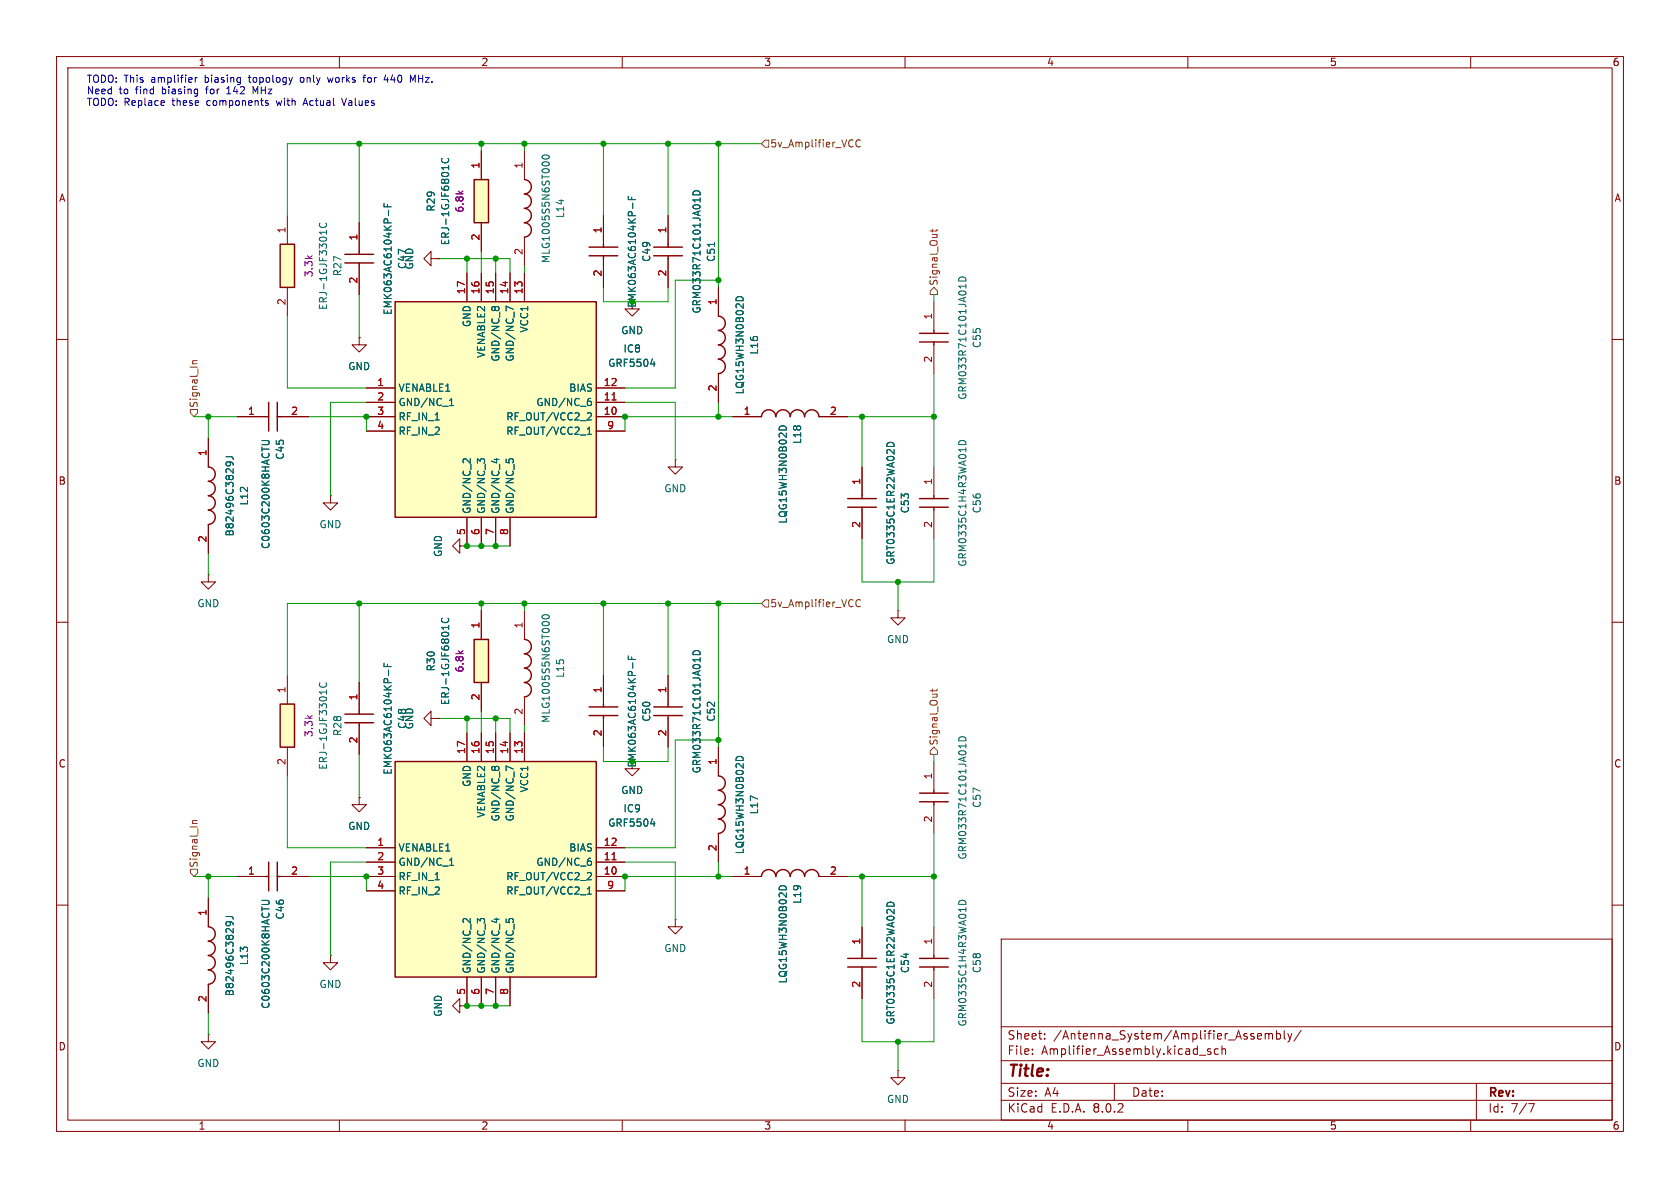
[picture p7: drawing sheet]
<svg xmlns="http://www.w3.org/2000/svg" width="297mm" height="210mm" viewBox="0 0 297 210" stroke-linecap="round" stroke-linejoin="round" font-family="sans-serif">
<g fill="none" stroke="#840000" stroke-width=".18">
<path d="M10 10h277v190h-277zM12 12h273v186h-273zM60 10v2M110 10v2M160 10v2M210 10v2M260 10v2M10 60h2M285 60h2M41.9 73.7h5.1M49.5 73.7h5.1M58.4 87.6v1.3h1.3l-1.3 1.3-1.3-1.3h1.3"/>
<path d="M58.4 87.6h.1M10 110h2M36.8 101.6v1.3h1.3l-1.3 1.2-1.2-1.2h1.2M36.8 101.6h.1M285 110h2M63.5 120.7v5M63.5 128.3v5.1M127 132.1v5.1M165.1 134.6v5.1M10 160h2M36.8 158.8v5M63.5 141v1.2h1.3l-1.3 1.3-1.3-1.3h1.3"/>
<path d="M63.5 141h.1M127 147.3v5.1M165.1 142.2v5.1M285 160h2M36.8 174v5.1M177 166h108v32h-108zM60 198v2M110 198v2M160 198v2M177 194.5h108M177 191.5h108M177 187.5h108"/>
<path d="M177 181.5h108M182.5 186.3v.1M182.5 185.5v.1M184.7 183.6v.1M184.7 182.8v.1M197 191.5v3M210 198v2M212 186.5h1.2M214 185.5l-.3-.1-.2 .2v.2l.5 .2v.3h-.5M215.4 185.5l-.4-.1-.3 .3v.4l.1 .2h.6M216 185.5l.2-.1 .4 .1 .1 .9M216 184.9v1.5"/>
<path d="M223 182.8v.3l-.7 .1M223.7 182.7v1M223.7 182.8l.4-.1 .2 .2M224.3 182.9l.2-.2 .4 .1 .1 .9M224.3 182.9v.8M225.7 182.8l.4-.1 .3 .3v.4l-.2 .2h-.5M225.7 182.2v1.5M227 182.2v1.3l.2 .2M227.7 182.7l.3 1M228 183.7l-.1 .4-.2 .1M228.4 182.7l-.4 1M230 182.1l-1.3 2"/>
<path d="M260 198v2M261 191.5v6.5M270.2 195.1h1l-.6 1.5"/>
</g>
<g fill="none" stroke="#840000" stroke-width=".25">
<path d="M47 73.7h.5M47.5 71.1v5.1M49 73.7h.5M49 71.1v5.1M61 126.2h5M61 127.8h5M63.5 125.7v.5M63.5 127.8v.5M127 137.2a1.27 1.27 0 0 1 1.2 1.2 1.27 1.27 0 0 1-1.2 1.3 1.27 1.27 0 0 1 1.2 1.3 1.27 1.27 0 0 1-1.2 1.2 1.27 1.27 0 0 1 1.2 1.3 1.27 1.27 0 0 1-1.2 1.3 1.27 1.27 0 0 1 1.2 1.3 1.27 1.27 0 0 1-1.2 1.2M165.1 139.7v.5M162.6 140.2h5M162.6 141.7h5"/>
<path d="M165.1 141.7v.5M36.8 163.8a1.27 1.27 0 0 1 1.3 1.3 1.27 1.27 0 0 1-1.3 1.3 1.27 1.27 0 0 1 1.3 1.2 1.27 1.27 0 0 1-1.3 1.3 1.27 1.27 0 0 1 1.3 1.3 1.27 1.27 0 0 1-1.3 1.3 1.27 1.27 0 0 1 1.3 1.2 1.27 1.27 0 0 1-1.3 1.3"/>
</g>
<path d="M46.3 77.9h1l.3 .2-.1 .4-.2 .1h-1M67.9 117.2v.6h1.3M68.5 117.4v.4M68.7 118.4v1M130.1 134.4a.64 .64 0 0 1 .7-.7 .64 .64 0 0 1 .6 .7M169.5 130.5a.68 .68 0 0 1 .8-.2 .68 .68 0 0 1 .5 .7h-1.3zM170.8 131.5v.7M39.9 162h1a.41 .41 0 0 1 .3 .5M40 163.5l-.1-.3 .2-.2a.84 .84 0 0 1 1.1 .3v.2M40.5 162.9l.2 .3v.3" fill="none" stroke="#006464" stroke-width=".18"/>
<path d="M49.5 124.5h2.6v7.6h-2.6z" fill="#ffffc2"/>
<g fill="none" stroke="#840000" stroke-width=".25">
<path d="M92.7 31.8a1.27 1.27 0 0 1 1.2 1.2 1.27 1.27 0 0 1-1.2 1.3 1.27 1.27 0 0 1 1.2 1.3 1.27 1.27 0 0 1-1.2 1.2 1.27 1.27 0 0 1 1.2 1.3 1.27 1.27 0 0 1-1.2 1.3 1.27 1.27 0 0 1 1.2 1.2 1.27 1.27 0 0 1-1.2 1.3M61 45h5M61 46.5h5M63.5 44.5v.5M63.5 46.5v.5M104.1 43.7h5.1M104.1 45.2h5.1M106.7 43.2v.5M106.7 45.2v.5M115.6 43.7h5M115.6 45.2h5M118.1 43.2v.5"/>
<path d="M118.1 45.2v.5M127 55.9a1.27 1.27 0 0 1 1.2 1.3 1.27 1.27 0 0 1-1.2 1.2 1.27 1.27 0 0 1 1.2 1.3 1.27 1.27 0 0 1-1.2 1.3 1.27 1.27 0 0 1 1.2 1.2 1.27 1.27 0 0 1-1.2 1.3 1.27 1.27 0 0 1 1.2 1.3 1.27 1.27 0 0 1-1.2 1.2M162.6 58.9h5M165.1 58.4v.5M134.6 73.7a1.27 1.27 0 0 1 1.3-1.3 1.27 1.27 0 0 1 1.3 1.3 1.27 1.27 0 0 1 1.2-1.3 1.27 1.27 0 0 1 1.3 1.3 1.27 1.27 0 0 1 1.3-1.3 1.27 1.27 0 0 1 1.2 1.3 1.27 1.27 0 0 1 1.3-1.3 1.27 1.27 0 0 1 1.3 1.3M162.6 60.5h5M165.1 60.5v.5M36.8 82.6a1.27 1.27 0 0 1 1.3 1.2 1.27 1.27 0 0 1-1.3 1.3 1.27 1.27 0 0 1 1.3 1.3 1.27 1.27 0 0 1-1.3 1.2 1.27 1.27 0 0 1 1.3 1.3 1.27 1.27 0 0 1-1.3 1.3 1.27 1.27 0 0 1 1.3 1.2 1.27 1.27 0 0 1-1.3 1.3M149.9 88.1h5M149.9 89.7h5M152.4 87.6v.5M152.4 89.7v.5"/>
<path d="M162.6 88.1h5M162.6 89.7h5M165.1 87.6v.5M165.1 89.7v.5M92.7 113a1.27 1.27 0 0 1 1.2 1.3 1.27 1.27 0 0 1-1.2 1.3 1.27 1.27 0 0 1 1.2 1.2 1.27 1.27 0 0 1-1.2 1.3 1.27 1.27 0 0 1 1.2 1.3 1.27 1.27 0 0 1-1.2 1.3 1.27 1.27 0 0 1 1.2 1.2 1.27 1.27 0 0 1-1.2 1.3M49.5 124.5h2.6v7.6h-2.6zM47 154.9h.5M47.5 152.4v5.1M49 154.9h.5M49 152.4v5.1"/>
</g>
<g fill="none" stroke="#840000" stroke-width=".18">
<path d="M63.5 39.4v5.1M92.7 26.7v5.1M106.7 38.1v5.1M118.1 38.1v5.1M63.5 47v5.1M92.7 41.9v5.1M106.7 45.7v5.1M111.8 53.3v1.3h1.2l-1.2 1.3-1.3-1.3h1.3M118.1 45.7v5.1M127 50.8v5.1M165.1 53.3v5.1M36.8 77.5v5.1"/>
<path d="M127 66v5.1M129.5 73.7h5.1M144.8 73.7h5.1M165.1 61v5M36.8 92.7v5.1M81.3 96.5v-1.2l-1.3 1.2 1.3 1.3v-1.3h1.2M82.5 96.5h.1M152.4 82.6v5M152.4 90.2v5.1M165.1 82.6v5M165.1 90.2v5.1M50.8 119.4v5.1"/>
<path d="M92.7 108v5M158.7 108v1.2h1.3l-1.3 1.3-1.2-1.3h1.2M158.7 108h.1M50.8 132.1v5.1M92.7 123.2v5.1M41.9 154.9h5.1M49.5 154.9h5.1M58.4 168.9v1.3h1.3l-1.3 1.3-1.3-1.3h1.3M58.4 168.9h.1M36.8 182.9v1.3h1.3l-1.3 1.2-1.2-1.2h1.2M36.8 182.9h.1M158.7 189.2v1.3h1.3l-1.3 1.3-1.2-1.3h1.2"/>
<path d="M158.7 189.2h.1"/>
</g>
<g fill="none" stroke="#006464" stroke-width=".18">
<path d="M67.9 36v.6h1.3M68.5 36.1v.5M68.7 37.2v.9M96 27.5a.69 .69 0 0 1 1.1 .3 .72 .72 0 0 1-1.3-.1zM96.1 28.7h.8M111.1 34.7v.6h1.2M111.7 34.9v.4M111.9 35.9v1M122.6 34a.68 .68 0 0 1 .7-.2 .68 .68 0 0 1 .5 .6h-1.3zM123.8 35v.7M126.3 42.8v.8M130.1 53.2a.64 .64 0 0 1 .7-.8 .64 .64 0 0 1 .6 .8"/>
<path d="M169.5 49.2a.68 .68 0 0 1 .8-.2 .68 .68 0 0 1 .5 .7h-1.3zM170.8 50.2v.8M137.7 76a.64 .64 0 0 1 .7-.7 .64 .64 0 0 1 .6 .7M156.8 78.4a.68 .68 0 0 1 .8-.2 .68 .68 0 0 1 .5 .7h-1.3zM169.5 78.1a.68 .68 0 0 1 .8-.2 .68 .68 0 0 1 .5 .7h-1.3zM39.9 80.7h1a.41 .41 0 0 1 .3 .5M40 82.2l-.1-.3 .2-.2a.84 .84 0 0 1 1.1 .3v.2M40.5 81.6l.2 .3v.3M96 108.8a.69 .69 0 0 1 1.1 .3 .72 .72 0 0 1-1.3-.1zM96.1 109.9h.8M56.6 120.7a.6 .6 0 0 0 .4 .8 .6 .6 0 0 0 .7-.5l-.1-.3M57.7 122v.7"/>
<path d="M46.3 159.2h1l.3 .2-.1 .4-.2 .1h-1"/>
</g>
<path d="M69.8 53.3h35.6v38.1h-35.6z" fill="#ffffc2"/>
<path d="M69.8 53.3h35.6v38.1h-35.6z" fill="none" stroke="#840000" stroke-width=".25"/>
<g fill="none" stroke="#840000" stroke-width=".18">
<path d="M63.5 59.7v1.3h1.3l-1.3 1.2-1.3-1.2h1.3M63.5 59.7h.1M82.5 48.3v5M85.1 48.3v5M87.6 48.3v5M90.2 48.3v5M92.7 48.3v5M64.8 68.6h5M64.8 73.7h5M64.8 71.1h5M64.8 76.2h5M105.4 68.6h5.1"/>
<path d="M105.4 73.7h5.1M105.4 71.1h5.1M105.4 76.2h5.1M82.5 91.4v5.1M85.1 91.4v5.1M87.6 91.4v5.1M90.2 91.4v5.1M119.4 81.3v1.3h1.2l-1.2 1.2-1.3-1.2h1.3M119.4 81.3h.1M111.8 134.6v1.3h1.2l-1.2 1.3-1.3-1.3h1.3"/>
</g>
<g fill="none" stroke="#006464" stroke-width=".18">
<path d="M87.5 54.4l-.3-.2-.3 .2v.3M87.5 54.4l.2-.2h.3l.1 .1 .1 .4M87.5 54.4v.3M90.7 54.7l-1.2-.6v.9M79.5 71.7h.7M79.5 70.8l.3-.4v1.3M103.8 76.8h.8M103.8 75.9l.4-.4v1.3M104 73h.4l.2 .3-.8 .9h.8M104.1 70.9l.3 .1 .2 .2-.1 .4-.4 .1M104.2 70.4h.2M115 64.3h.8"/>
<path d="M83.1 81.1v.8l-.9-.8-.3 .1v.4M85.7 81.7v-.4l-.3-.2-.4 .1-.1 .3-.5-.4v.8M87.4 81.2h.8M87.8 81v.8M89.5 81.2v.6M90 81.6v-.3l.2-.2 .5 .1v.4"/>
</g>
<path d="M108.2 70.7h.7" fill="none" stroke="#a90000" stroke-width=".18"/>
<path d="M69.8 134.6h35.6v38.1h-35.6z" fill="#ffffc2"/>
<path d="M69.8 134.6h35.6v38.1h-35.6zM149.9 169.4h5M149.9 170.9h5M152.4 168.9v.5M152.4 170.9v.6M162.6 169.4h5M162.6 170.9h5M165.1 168.9v.5M165.1 170.9v.6" fill="none" stroke="#840000" stroke-width=".25"/>
<g fill="none" stroke="#840000" stroke-width=".18">
<path d="M76.2 127v-1.3l-1.3 1.3 1.3 1.3v-1.3h1.3M77.5 127h.1M82.5 129.5v5.1M85.1 129.5v5.1M87.6 129.5v5.1M90.2 129.5v5.1M92.7 129.5v5.1M64.8 149.9h5M64.8 154.9h5M64.8 152.4h5M64.8 157.5h5M105.4 149.9h5.1"/>
<path d="M105.4 154.9h5.1M105.4 152.4h5.1M105.4 157.5h5.1M82.5 172.7v5.1M85.1 172.7v5.1M87.6 172.7v5.1M90.2 172.7v5.1M152.4 163.8v5.1M152.4 171.5v5M165.1 163.8v5.1M165.1 171.5v5"/>
</g>
<g fill="none" stroke="#006464" stroke-width=".18">
<path d="M87.5 135.7l-.3-.2-.3 .2v.3M87.5 135.7l.2-.2h.3l.1 .1 .1 .4M87.5 135.7v.3M90.7 136l-1.2-.6v.9M79.5 153h.7M79.5 152.1l.3-.4v1.3M103.8 158.1h.8M103.8 157.2l.4-.4v1.3M104 154.2l.4 .1 .2 .3-.8 .9h.8M104.1 152.2l.3 .1 .2 .1-.1 .5-.4 .1M104.2 151.7h.2M115 145.6h.8"/>
<path d="M156.8 159.7a.68 .68 0 0 1 .8-.2 .68 .68 0 0 1 .5 .7h-1.3zM169.5 159.4a.68 .68 0 0 1 .8-.2 .68 .68 0 0 1 .5 .7h-1.3zM83.1 162.4v.8l-.9-.8-.3 .1v.4M85.7 163v-.4l-.3-.2h-.4l-.1 .4-.5-.4v.8M87.4 162.5h.8M87.8 162.3v.8M89.5 162.4v.6M90 162.9v-.3l.2-.2 .5 .1v.4"/>
</g>
<path d="M108.2 152h.7" fill="none" stroke="#a90000" stroke-width=".18"/>
<path d="M83.8 113h2.6v7.7h-2.6z" fill="#ffffc2"/>
<path d="M83.8 113h2.6v7.7h-2.6zM104.1 125h5.1M104.1 126.5h5.1M106.7 124.5v.5M106.7 126.5v.5M115.6 125h5M115.6 126.5h5M118.1 124.5v.5M118.1 126.5v.5M134.6 154.9a1.27 1.27 0 0 1 1.3-1.2 1.27 1.27 0 0 1 1.3 1.2 1.27 1.27 0 0 1 1.2-1.2 1.27 1.27 0 0 1 1.3 1.2 1.27 1.27 0 0 1 1.3-1.2 1.27 1.27 0 0 1 1.2 1.2 1.27 1.27 0 0 1 1.3-1.2 1.27 1.27 0 0 1 1.3 1.2" fill="none" stroke="#840000" stroke-width=".25"/>
<path d="M76.2 45.7v-1.2l-1.3 1.2 1.3 1.3v-1.3h1.3M77.5 45.7h.1M85.1 108v5M106.7 119.4v5.1M118.1 119.4v5.1M85.1 120.7v5M106.7 127v5.1M118.1 127v5.1M129.5 154.9h5.1M144.8 154.9h5.1M81.3 177.8v-1.3l-1.3 1.3 1.3 1.3v-1.3h1.2M82.5 177.8h.1" fill="none" stroke="#840000" stroke-width=".18"/>
<path d="M78.2 109.3a.6 .6 0 0 0 .4 .8 .6 .6 0 0 0 .7-.6l-.1-.2M79.3 110.6v.7M111.1 116v.6h1.2M111.7 116.1v.5M111.9 117.2v.9M122.6 115.2a.68 .68 0 0 1 .7-.2 .68 .68 0 0 1 .5 .7h-1.3zM123.8 116.3v.7M137.7 157.3a.64 .64 0 0 1 .7-.7 .64 .64 0 0 1 .6 .7" fill="none" stroke="#006464" stroke-width=".18"/>
<path d="M49.5 43.2h2.6v7.6h-2.6z" fill="#ffffc2"/>
<path d="M49.5 43.2h2.6v7.6h-2.6z" fill="none" stroke="#840000" stroke-width=".25"/>
<path d="M50.8 38.1v5.1M50.8 50.8v5.1" fill="none" stroke="#840000" stroke-width=".18"/>
<path d="M56.6 39.4a.6 .6 0 0 0 .4 .9 .6 .6 0 0 0 .7-.6l-.1-.3M57.7 40.7v.7" fill="none" stroke="#006464" stroke-width=".18"/>
<path d="M83.8 31.8h2.6v7.6h-2.6z" fill="#ffffc2"/>
<path d="M83.8 31.8h2.6v7.6h-2.6z" fill="none" stroke="#840000" stroke-width=".25"/>
<g fill="none" stroke="#840000" stroke-width=".18">
<path d="M63.5 39.4v5.1M85.1 26.7v5.1M85.1 39.4v5.1M106.7 38.1v5.1M118.1 38.1v5.1M63.5 59.7h.1M63.5 47v5.1M77.5 45.7h.1M82.5 48.3v5M85.1 48.3v5M87.6 48.3v5M90.2 48.3v5"/>
<path d="M92.7 48.3v5M106.7 45.7v5.1M118.1 45.7v5.1M127 50.8v5.1M36.8 77.5v5.1M41.9 73.7h5.1M49.5 73.7h5.1M64.8 73.7h5M64.8 68.6h5M64.8 71.1h5M64.8 76.2h5M105.4 73.7h5.1"/>
<path d="M105.4 68.6h5.1M105.4 71.1h5.1M105.4 76.2h5.1M127 66v5.1M129.5 73.7h5.1M144.8 73.7h5.1M36.8 92.7v5.1M82.5 96.5h.1M82.5 91.4v5.1M85.1 91.4v5.1M87.6 91.4v5.1M90.2 91.4v5.1"/>
<path d="M152.4 82.6v5M152.4 90.2v5.1M85.1 108v5M106.7 119.4v5.1M118.1 119.4v5.1M63.5 120.7v5M63.5 128.3v5.1M77.5 127h.1M82.5 129.5v5.1M85.1 120.7v5M85.1 129.5v5.1M87.6 129.5v5.1"/>
<path d="M90.2 129.5v5.1M92.7 129.5v5.1M106.7 127v5.1M118.1 127v5.1M127 132.1v5.1M36.8 158.8v5M41.9 154.9h5.1M49.5 154.9h5.1M63.5 141h.1M64.8 149.9h5M64.8 154.9h5M64.8 152.4h5"/>
<path d="M64.8 157.5h5M105.4 149.9h5.1M105.4 154.9h5.1M105.4 152.4h5.1M105.4 157.5h5.1M127 147.3v5.1M129.5 154.9h5.1M144.8 154.9h5.1M36.8 174v5.1M82.5 177.8h.1M82.5 172.7v5.1M85.1 172.7v5.1"/>
<path d="M87.6 172.7v5.1M90.2 172.7v5.1M119.4 162.6v1.2h1.2l-1.2 1.3-1.3-1.3h1.3M119.4 162.6h.1M152.4 163.8v5.1M152.4 171.5v5"/>
</g>
<g fill="none" stroke="#006464" stroke-width=".18">
<path d="M67.9 36v.6h1.3M68.5 36.1v.5M68.7 37.2v.9M78.2 28a.6 .6 0 0 0 .4 .8 .6 .6 0 0 0 .7-.6l-.1-.2M79.3 29.3v.7M111.1 34.7v.6h1.2M111.7 34.9v.4M111.9 35.9v1M122.6 34a.68 .68 0 0 1 .7-.2 .68 .68 0 0 1 .5 .6h-1.3zM123.8 35v.7M87.5 54.4l-.3-.2-.3 .2v.3M87.5 54.4v.3"/>
<path d="M87.5 54.4l.2-.2h.3l.1 .1 .1 .4M90.7 54.7l-1.2-.6v.9M126.3 42.8v.8M130.1 53.2a.64 .64 0 0 1 .7-.8 .64 .64 0 0 1 .6 .8M46.3 77.9h1l.3 .2-.1 .4-.2 .1h-1M79.5 70.8l.3-.4v1.3M79.5 71.7h.7M103.8 75.9l.4-.4v1.3M103.8 76.8h.8M104 73h.4l.2 .3-.8 .9h.8M104.1 70.9l.3 .1 .2 .2-.1 .4-.4 .1M104.2 70.4h.2"/>
<path d="M115 64.3h.8M137.7 76a.64 .64 0 0 1 .7-.7 .64 .64 0 0 1 .6 .7M156.8 78.4a.68 .68 0 0 1 .8-.2 .68 .68 0 0 1 .5 .7h-1.3zM39.9 80.7h1a.41 .41 0 0 1 .3 .5M40 82.2l-.1-.3 .2-.2a.84 .84 0 0 1 1.1 .3v.2M40.5 81.6l.2 .3v.3M83.1 81.1v.8l-.9-.8-.3 .1v.4M85.7 81.7v-.4l-.3-.2-.4 .1-.1 .3-.5-.4v.8M87.4 81.2h.8M87.8 81v.8M89.5 81.2v.6M90 81.6v-.3l.2-.2 .5 .1v.4"/>
<path d="M67.9 117.2v.6h1.3M68.5 117.4v.4M68.7 118.4v1M78.2 109.3a.6 .6 0 0 0 .4 .8 .6 .6 0 0 0 .7-.6l-.1-.2M79.3 110.6v.7M111.1 116v.6h1.2M111.7 116.1v.5M111.9 117.2v.9M122.6 115.2a.68 .68 0 0 1 .7-.2 .68 .68 0 0 1 .5 .7h-1.3zM123.8 116.3v.7M87.5 135.7l-.3-.2-.3 .2v.3M87.5 135.7l.2-.2h.3l.1 .1 .1 .4"/>
<path d="M87.5 135.7v.3M90.7 136l-1.2-.6v.9M130.1 134.4a.64 .64 0 0 1 .7-.7 .64 .64 0 0 1 .6 .7M46.3 159.2h1l.3 .2-.1 .4-.2 .1h-1M79.5 153h.7M79.5 152.1l.3-.4v1.3M103.8 158.1h.8M103.8 157.2l.4-.4v1.3M104 154.2l.4 .1 .2 .3-.8 .9h.8M104.1 152.2l.3 .1 .2 .1-.1 .5-.4 .1M104.2 151.7h.2M115 145.6h.8"/>
<path d="M137.7 157.3a.64 .64 0 0 1 .7-.7 .64 .64 0 0 1 .6 .7M156.8 159.7a.68 .68 0 0 1 .8-.2 .68 .68 0 0 1 .5 .7h-1.3zM39.9 162h1a.41 .41 0 0 1 .3 .5M40 163.5l-.1-.3 .2-.2a.84 .84 0 0 1 1.1 .3v.2M40.5 162.9l.2 .3v.3M83.1 162.4v.8l-.9-.8-.3 .1v.4M85.7 163v-.4l-.3-.2h-.4l-.1 .4-.5-.4v.8M87.4 162.5h.8M87.8 162.3v.8M89.5 162.4v.6M90 162.9v-.3l.2-.2 .5 .1v.4"/>
</g>
<g fill="none" stroke="#725600" stroke-width=".18">
<path d="M134.6 25.4l.7-.6h.6v1.2h-.6zM152.1 24.8a.6 .6 0 0 0-.9 .5 .6 .6 0 0 0 .6 .7l.3-.1M164.8 40.5v.5M165.1 50.8l.6 .6v.7h-1.2v-.7zM165.7 40.5l-.2 .3h-1.1M33.7 72.4h1.2v.6l-.6 .7-.6-.7zM34 64.3h.9M34.9 63.8h-.8l-.1 .3 .1 .2M134.6 106.7l.7-.7h.6v1.3h-.6zM152.1 106.1a.6 .6 0 0 0-.9 .4 .6 .6 0 0 0 .6 .8l.3-.2M164.8 121.8v.5M165.1 132.1l.6 .6v.7h-1.2v-.7z"/>
<path d="M165.7 121.8l-.2 .3h-1.1M33.7 153.7h1.2v.6l-.6 .6-.6-.6zM34 145.6h.9M34.9 145l-.8 .1-.1 .3 .1 .2"/>
</g>
<g fill="none" stroke="#0000c2" stroke-width=".18">
<path d="M28.9 17.8l.2 .3-.6 .1M29 18.6h-.1M34.5 13.7v.8M34.9 13.7l-.4 .2M40.1 16.6h.7M45.2 16.2l-.5-.9v1.3M47 18.2l.4 .1 .1 .2-.2 .1h-.4M47 17.9h.4M53.2 13.8l-.1 .1 .1 .6M53.7 18.3h.6M54 17.4l-.4 1.2M57.9 13.7l.3 .8 .2-.6"/>
<path d="M60.4 17.4l.4 1.2M64.1 13.7h.5M64.6 13.3l-.3 .2v1M68.2 13.2l-.3 .9h.8M68.5 13.7v.8M72.5 13.3l.5 .9 .4-.9v1.2"/>
</g>
<g fill="none" stroke="#009600" stroke-width=".18">
<path d="M63.5 25.4v14M85.1 25.4v1.3M92.7 25.4v1.3M106.7 25.4v12.7M118.1 25.4v12.7M127 25.4v25.4M134.6 25.4h-83.8v12.7M50.8 55.9v12.7h14M63.5 52.1v7.6M77.5 45.7h12.7v2.6M82.5 45.7v2.6M85.1 44.5v3.8"/>
<path d="M87.6 45.7v2.6M92.7 47v1.3M106.7 50.8v2.5h11.4v-2.5M127 49.5h-7.6v19.1h-8.9M165.1 52.1v1.2M34.3 73.7h7.6M36.8 73.7v3.8M54.6 73.7h10.2v2.5M64.8 71.1h-6.4v16.5M110.5 71.1h8.9v10.2M127 71.1v2.6M129.5 73.7h-19v2.5"/>
<path d="M149.9 73.7h15.2M152.4 73.7v8.9M165.1 66v16.6M36.8 97.8v3.8M82.5 96.5h7.7M152.4 95.3v7.6h12.7v-7.6M63.5 106.7v14M85.1 106.7v1.3M92.7 106.7v1.3M106.7 106.7v12.7M118.1 106.7v12.7M127 106.7v25.4"/>
<path d="M134.6 106.7h-83.8v12.7M158.7 102.9v5.1M50.8 137.2v12.7h14M63.5 133.4v7.6M77.5 127h12.7v2.5M82.5 127v2.5M85.1 125.7v3.8M87.6 127v2.5M92.7 128.3v1.2M106.7 132.1v2.5h11.4v-2.5M127 130.8h-7.6v19.1h-8.9M165.1 133.4v1.2"/>
<path d="M34.3 154.9h7.6M36.8 154.9v3.9M54.6 154.9h10.2v2.6M64.8 152.4h-6.4v16.5M110.5 152.4h8.9v10.2M127 152.4v2.5M129.5 154.9h-19v2.6M149.9 154.9h15.2M152.4 154.9v8.9M165.1 147.3v16.5M36.8 179.1v3.8M82.5 177.8h7.7"/>
<path d="M152.4 176.5v7.7h12.7v-7.7M158.7 184.2v5"/>
</g>
<path d="M108.2 70.7h.7M108.2 152h.7" fill="none" stroke="#a90000" stroke-width=".18"/>
<g fill="#009600" stroke="#009600" stroke-width=".18">
<circle cx="110.5" cy="154.9" r=".46"/>
<circle cx="82.5" cy="127" r=".46"/>
<circle cx="87.6" cy="127" r=".46"/>
<circle cx="127" cy="154.9" r=".46"/>
<circle cx="85.1" cy="177.8" r=".46"/>
<circle cx="87.6" cy="177.8" r=".46"/>
<circle cx="36.8" cy="154.9" r=".46"/>
<circle cx="64.8" cy="154.9" r=".46"/>
<circle cx="82.5" cy="177.8" r=".46"/>
<circle cx="127" cy="130.8" r=".46"/>
<circle cx="118.1" cy="106.7" r=".46"/>
<circle cx="152.4" cy="73.7" r=".46"/>
<circle cx="127" cy="73.7" r=".46"/>
<circle cx="106.7" cy="106.7" r=".46"/>
<circle cx="92.7" cy="106.7" r=".46"/>
<circle cx="127" cy="106.7" r=".46"/>
<circle cx="165.1" cy="73.7" r=".46"/>
<circle cx="85.1" cy="96.5" r=".46"/>
<circle cx="82.5" cy="96.5" r=".46"/>
<circle cx="85.1" cy="106.7" r=".46"/>
<circle cx="63.5" cy="106.7" r=".46"/>
<circle cx="87.6" cy="96.5" r=".46"/>
<circle cx="110.5" cy="73.7" r=".46"/>
<circle cx="64.8" cy="73.7" r=".46"/>
<circle cx="152.4" cy="154.9" r=".46"/>
<circle cx="165.1" cy="154.9" r=".46"/>
<circle cx="158.7" cy="102.9" r=".46"/>
<circle cx="158.7" cy="184.2" r=".46"/>
<circle cx="92.7" cy="25.4" r=".46"/>
<circle cx="118.1" cy="25.4" r=".46"/>
<circle cx="106.7" cy="25.4" r=".46"/>
<circle cx="127" cy="49.5" r=".46"/>
<circle cx="127" cy="25.4" r=".46"/>
<circle cx="85.1" cy="25.4" r=".46"/>
<circle cx="87.6" cy="45.7" r=".46"/>
<circle cx="36.8" cy="73.7" r=".46"/>
<circle cx="82.5" cy="45.7" r=".46"/>
<circle cx="63.5" cy="25.4" r=".46"/>
</g>
<text font-size="2.8" fill="#840000" x="178" y="190.9">Title:</text>
<g font-size="2.1" fill="#840000">
<text x="178" y="184">Sheet:</text>
<text x="186.2" y="184">/Antenna_System/Amplifier_Assembly/</text>
<text x="178" y="186.7">File:</text>
<text x="184.1" y="186.7">Amplifier_Assembly.kicad_sch</text>
<text x="178" y="196.9">KiCad</text>
<text x="178" y="194.1">Size:</text>
<text x="184.7" y="194.1">A4</text>
<text x="185.7" y="196.9">E.D.A.</text>
<text x="193.3" y="196.9">8.0.2</text>
<text x="200" y="194.1">Date:</text>
<text x="263" y="194.3">Rev:</text>
<text x="263" y="196.9">Id:</text>
<text x="267.1" y="196.9">7/7</text>
</g>
<g font-size="1.8" fill="#840000">
<text x="35" y="11.9">1</text>
<text x="85" y="11.9">2</text>
<text x="135" y="11.9">3</text>
<text x="185" y="11.9">4</text>
<text x="235" y="11.9">5</text>
<text x="285" y="11.9">6</text>
<text x="10.3" y="35.9">A</text>
<text x="285.3" y="35.9">A</text>
<text x="10.3" y="85.9">B</text>
<text x="285.3" y="85.9">B</text>
<text x="10.3" y="135.9">C</text>
<text x="285.3" y="135.9">C</text>
<text x="10.3" y="185.9">D</text>
<text x="285.3" y="185.9">D</text>
<text x="35" y="199.9">1</text>
<text x="85" y="199.9">2</text>
<text x="135" y="199.9">3</text>
<text x="185" y="199.9">4</text>
<text x="235" y="199.9">5</text>
<text x="285" y="199.9">6</text>
</g>
<g font-size="1.8" fill="#0000c2">
<text x="15.2" y="14.7">TODO: This</text>
<text x="15.2" y="16.8">Need</text>
<text x="21.1" y="16.8">to</text>
<text x="24.1" y="16.8">find</text>
<text x="26.8" y="14.7">amplifier</text>
<text x="28.9" y="16.8">biasing</text>
<text x="36.5" y="14.7">biasing</text>
<text x="36.9" y="16.8">for</text>
<text x="40.7" y="16.8">142</text>
<text x="44.5" y="14.7">topology</text>
<text x="45.5" y="16.8">MHz</text>
<text x="53.8" y="14.7">only</text>
<text x="58.9" y="14.7">works</text>
<text x="65.3" y="14.7">for</text>
<text x="69.2" y="14.7">440</text>
<text x="74" y="14.7">MHz.</text>
<text x="15.2" y="18.8">TODO: Replace</text>
<text x="30.6" y="18.8">these</text>
<text x="36.8" y="18.8">components</text>
<text x="49.4" y="18.8">with</text>
<text x="54.4" y="18.8">Actual</text>
<text x="61.4" y="18.8">Values</text>
</g>
<g font-size="1.8" fill="#a90000">
<text x="84.8" y="29.9" transform="rotate(-90 84.8 29.9)">1</text>
<text x="92.5" y="29.9" transform="rotate(-90 92.5 29.9)">1</text>
<text x="50.5" y="41.3" transform="rotate(-90 50.5 41.3)">1</text>
<text x="106.4" y="41.3" transform="rotate(-90 106.4 41.3)">1</text>
<text x="117.9" y="41.3" transform="rotate(-90 117.9 41.3)">1</text>
<text x="63.2" y="42.6" transform="rotate(-90 63.2 42.6)">1</text>
<text x="84.8" y="42.6" transform="rotate(-90 84.8 42.6)">2</text>
<text x="92.5" y="45.2" transform="rotate(-90 92.5 45.2)">2</text>
<text x="63.2" y="50.2" transform="rotate(-90 63.2 50.2)">2</text>
<text x="82.3" y="52.1" transform="rotate(-90 82.3 52.1)">17</text>
<text x="84.8" y="52.1" transform="rotate(-90 84.8 52.1)">16</text>
<text x="87.4" y="52.1" transform="rotate(-90 87.4 52.1)">15</text>
<text x="89.9" y="52.1" transform="rotate(-90 89.9 52.1)">14</text>
<text x="92.5" y="52.1" transform="rotate(-90 92.5 52.1)">13</text>
<text x="106.4" y="49" transform="rotate(-90 106.4 49)">2</text>
<text x="117.9" y="49" transform="rotate(-90 117.9 49)">2</text>
<text x="50.5" y="54" transform="rotate(-90 50.5 54)">2</text>
<text x="126.7" y="54" transform="rotate(-90 126.7 54)">1</text>
<text x="164.8" y="56.6" transform="rotate(-90 164.8 56.6)">1</text>
<text x="164.8" y="64.2" transform="rotate(-90 164.8 64.2)">2</text>
<text x="66.6" y="68.3">1</text>
<text x="66.6" y="70.9">2</text>
<text x="106.6" y="70.9">11</text>
<text x="106.6" y="68.3">12</text>
<text x="126.7" y="69.3" transform="rotate(-90 126.7 69.3)">2</text>
<text x="43.7" y="73.4">1</text>
<text x="51.4" y="73.4">2</text>
<text x="66.6" y="73.4">3</text>
<text x="66.6" y="75.9">4</text>
<text x="106.6" y="73.4">10</text>
<text x="107.2" y="75.9">9</text>
<text x="131.4" y="73.4">1</text>
<text x="146.6" y="73.4">2</text>
<text x="36.6" y="80.7" transform="rotate(-90 36.6 80.7)">1</text>
<text x="152.1" y="85.8" transform="rotate(-90 152.1 85.8)">1</text>
<text x="164.8" y="85.8" transform="rotate(-90 164.8 85.8)">1</text>
<text x="36.6" y="96" transform="rotate(-90 36.6 96)">2</text>
<text x="82.3" y="94.7" transform="rotate(-90 82.3 94.7)">5</text>
<text x="84.8" y="94.7" transform="rotate(-90 84.8 94.7)">6</text>
<text x="87.4" y="94.7" transform="rotate(-90 87.4 94.7)">7</text>
<text x="89.9" y="94.7" transform="rotate(-90 89.9 94.7)">8</text>
<text x="152.1" y="93.4" transform="rotate(-90 152.1 93.4)">2</text>
<text x="164.8" y="93.4" transform="rotate(-90 164.8 93.4)">2</text>
<text x="84.8" y="111.2" transform="rotate(-90 84.8 111.2)">1</text>
<text x="92.5" y="111.2" transform="rotate(-90 92.5 111.2)">1</text>
<text x="50.5" y="122.6" transform="rotate(-90 50.5 122.6)">1</text>
<text x="63.2" y="123.9" transform="rotate(-90 63.2 123.9)">1</text>
<text x="84.8" y="123.9" transform="rotate(-90 84.8 123.9)">2</text>
<text x="106.4" y="122.6" transform="rotate(-90 106.4 122.6)">1</text>
<text x="117.9" y="122.6" transform="rotate(-90 117.9 122.6)">1</text>
<text x="63.2" y="131.5" transform="rotate(-90 63.2 131.5)">2</text>
<text x="92.5" y="126.4" transform="rotate(-90 92.5 126.4)">2</text>
<text x="106.4" y="130.2" transform="rotate(-90 106.4 130.2)">2</text>
<text x="117.9" y="130.2" transform="rotate(-90 117.9 130.2)">2</text>
<text x="50.5" y="135.3" transform="rotate(-90 50.5 135.3)">2</text>
<text x="82.3" y="133.4" transform="rotate(-90 82.3 133.4)">17</text>
<text x="84.8" y="133.4" transform="rotate(-90 84.8 133.4)">16</text>
<text x="87.4" y="133.4" transform="rotate(-90 87.4 133.4)">15</text>
<text x="89.9" y="133.4" transform="rotate(-90 89.9 133.4)">14</text>
<text x="92.5" y="133.4" transform="rotate(-90 92.5 133.4)">13</text>
<text x="126.7" y="135.3" transform="rotate(-90 126.7 135.3)">1</text>
<text x="164.8" y="137.9" transform="rotate(-90 164.8 137.9)">1</text>
<text x="66.6" y="149.6">1</text>
<text x="106.6" y="149.6">12</text>
<text x="164.8" y="145.5" transform="rotate(-90 164.8 145.5)">2</text>
<text x="43.7" y="154.7">1</text>
<text x="51.4" y="154.7">2</text>
<text x="66.6" y="152.1">2</text>
<text x="66.6" y="154.7">3</text>
<text x="106.6" y="154.7">10</text>
<text x="106.6" y="152.1">11</text>
<text x="126.7" y="150.6" transform="rotate(-90 126.7 150.6)">2</text>
<text x="131.4" y="154.7">1</text>
<text x="146.6" y="154.7">2</text>
<text x="36.6" y="162" transform="rotate(-90 36.6 162)">1</text>
<text x="66.6" y="157.2">4</text>
<text x="107.2" y="157.2">9</text>
<text x="152.1" y="167.1" transform="rotate(-90 152.1 167.1)">1</text>
<text x="164.8" y="167.1" transform="rotate(-90 164.8 167.1)">1</text>
<text x="36.6" y="177.2" transform="rotate(-90 36.6 177.2)">2</text>
<text x="82.3" y="176" transform="rotate(-90 82.3 176)">5</text>
<text x="84.8" y="176" transform="rotate(-90 84.8 176)">6</text>
<text x="87.4" y="176" transform="rotate(-90 87.4 176)">7</text>
<text x="89.9" y="176" transform="rotate(-90 89.9 176)">8</text>
<text x="152.1" y="174.7" transform="rotate(-90 152.1 174.7)">2</text>
<text x="164.8" y="174.7" transform="rotate(-90 164.8 174.7)">2</text>
</g>
<g font-size="1.8" fill="#725600">
<text x="136.1" y="26.3">5v_Amplifier_VCC</text>
<text x="166" y="50.6" transform="rotate(-90 166 50.6)">Signal_Out</text>
<text x="35.2" y="72.2" transform="rotate(-90 35.2 72.2)">Signal_In</text>
<text x="136.1" y="107.5">5v_Amplifier_VCC</text>
<text x="166" y="131.9" transform="rotate(-90 166 131.9)">Signal_Out</text>
<text x="35.2" y="153.5" transform="rotate(-90 35.2 153.5)">Signal_In</text>
</g>
<g font-size="1.8" fill="#006464">
<text x="77.1" y="37.5" transform="rotate(-90 77.1 37.5)">R29</text>
<text x="99.9" y="38.7" transform="rotate(-90 99.9 38.7)">L14</text>
<text x="72" y="47.7" transform="rotate(-90 72 47.7)">C47</text>
<text x="73.3" y="47.8" transform="rotate(-90 73.3 47.8)">GND</text>
<text x="79.6" y="43.5" transform="rotate(-90 79.6 43.5)">ERJ-1GJF6801C</text>
<text x="97.4" y="46.6" transform="rotate(-90 97.4 46.6)">MLG1005S5N6ST000</text>
<text x="115.2" y="46.4" transform="rotate(-90 115.2 46.4)">C49</text>
<text x="126.6" y="46.4" transform="rotate(-90 126.6 46.4)">C51</text>
<text x="60.6" y="48.9" transform="rotate(-90 60.6 48.9)">R27</text>
<text x="58" y="54.9" transform="rotate(-90 58 54.9)">ERJ-1GJF3301C</text>
<text x="69.4" y="55.8" transform="rotate(-90 69.4 55.8)">EMK063AC6104KP-F</text>
<text x="83.4" y="57.9" transform="rotate(-90 83.4 57.9)">GND</text>
<text x="93.6" y="58.9" transform="rotate(-90 93.6 58.9)">VCC1</text>
<text x="109.7" y="59.3">GND</text>
<text x="124.1" y="55.5" transform="rotate(-90 124.1 55.5)">GRM033R71C101JA01D</text>
<text x="61.5" y="65.6">GND</text>
<text x="86" y="63.4" transform="rotate(-90 86 63.4)">VENABLE2</text>
<text x="88.5" y="64" transform="rotate(-90 88.5 64)">GND/NC_8</text>
<text x="91" y="64" transform="rotate(-90 91 64)">GND/NC_7</text>
<text x="107.4" y="65.1">GRF5504</text>
<text x="110.1" y="62.5">IC8</text>
<text x="134.2" y="62.8" transform="rotate(-90 134.2 62.8)">L16</text>
<text x="173.6" y="61.6" transform="rotate(-90 173.6 61.6)">C55</text>
<text x="70.4" y="69.4">VENABLE1</text>
<text x="70.4" y="72">GND/NC_1</text>
<text x="94.7" y="72">GND/NC_6</text>
<text x="100.5" y="69.4">BIAS</text>
<text x="131.7" y="69.8" transform="rotate(-90 131.7 69.8)">LQG15WH3N0B02D</text>
<text x="171" y="70.8" transform="rotate(-90 171 70.8)">GRM033R71C101JA01D</text>
<text x="70.4" y="74.5">RF_IN_1</text>
<text x="70.4" y="77.1">RF_IN_2</text>
<text x="89.4" y="74.5">RF_OUT/VCC2_2</text>
<text x="89.4" y="77.1">RF_OUT/VCC2_1</text>
<text x="50.4" y="81.4" transform="rotate(-90 50.4 81.4)">C45</text>
<text x="141.8" y="78.6" transform="rotate(-90 141.8 78.6)">L18</text>
<text x="44" y="89.5" transform="rotate(-90 44 89.5)">L12</text>
<text x="117.3" y="87.2">GND</text>
<text x="41.5" y="94.9" transform="rotate(-90 41.5 94.9)">B82496C3829J</text>
<text x="56.4" y="93.6">GND</text>
<text x="83.4" y="90.9" transform="rotate(-90 83.4 90.9)">GND/NC_2</text>
<text x="86" y="90.9" transform="rotate(-90 86 90.9)">GND/NC_3</text>
<text x="88.5" y="90.9" transform="rotate(-90 88.5 90.9)">GND/NC_4</text>
<text x="91" y="90.9" transform="rotate(-90 91 90.9)">GND/NC_5</text>
<text x="139.3" y="92.7" transform="rotate(-90 139.3 92.7)">LQG15WH3N0B02D</text>
<text x="160.9" y="90.8" transform="rotate(-90 160.9 90.8)">C53</text>
<text x="173.6" y="90.8" transform="rotate(-90 173.6 90.8)">C56</text>
<text x="47.9" y="97.2" transform="rotate(-90 47.9 97.2)">C0603C200K8HACTU</text>
<text x="78.3" y="98.6" transform="rotate(-90 78.3 98.6)">GND</text>
<text x="158.3" y="99.9" transform="rotate(-90 158.3 99.9)">GRT0335C1ER22WA02D</text>
<text x="171" y="100.3" transform="rotate(-90 171 100.3)">GRM0335C1H4R3WA01D</text>
<text x="34.8" y="107.5">GND</text>
<text x="156.7" y="113.9">GND</text>
<text x="77.1" y="118.8" transform="rotate(-90 77.1 118.8)">R30</text>
<text x="99.9" y="119.9" transform="rotate(-90 99.9 119.9)">L15</text>
<text x="79.6" y="124.7" transform="rotate(-90 79.6 124.7)">ERJ-1GJF6801C</text>
<text x="60.6" y="130.2" transform="rotate(-90 60.6 130.2)">R28</text>
<text x="72" y="128.9" transform="rotate(-90 72 128.9)">C48</text>
<text x="73.3" y="129" transform="rotate(-90 73.3 129)">GND</text>
<text x="97.4" y="127.9" transform="rotate(-90 97.4 127.9)">MLG1005S5N6ST000</text>
<text x="115.2" y="127.7" transform="rotate(-90 115.2 127.7)">C50</text>
<text x="126.6" y="127.7" transform="rotate(-90 126.6 127.7)">C52</text>
<text x="58" y="136.2" transform="rotate(-90 58 136.2)">ERJ-1GJF3301C</text>
<text x="69.4" y="137.1" transform="rotate(-90 69.4 137.1)">EMK063AC6104KP-F</text>
<text x="124.1" y="136.8" transform="rotate(-90 124.1 136.8)">GRM033R71C101JA01D</text>
<text x="83.4" y="139.2" transform="rotate(-90 83.4 139.2)">GND</text>
<text x="93.6" y="140.2" transform="rotate(-90 93.6 140.2)">VCC1</text>
<text x="109.7" y="140.6">GND</text>
<text x="110.1" y="143.8">IC9</text>
<text x="173.6" y="142.9" transform="rotate(-90 173.6 142.9)">C57</text>
<text x="61.5" y="146.9">GND</text>
<text x="86" y="144.6" transform="rotate(-90 86 144.6)">VENABLE2</text>
<text x="88.5" y="145.3" transform="rotate(-90 88.5 145.3)">GND/NC_8</text>
<text x="91" y="145.3" transform="rotate(-90 91 145.3)">GND/NC_7</text>
<text x="107.4" y="146.3">GRF5504</text>
<text x="134.2" y="144.1" transform="rotate(-90 134.2 144.1)">L17</text>
<text x="70.4" y="150.7">VENABLE1</text>
<text x="70.4" y="153.3">GND/NC_1</text>
<text x="70.4" y="155.8">RF_IN_1</text>
<text x="89.4" y="155.8">RF_OUT/VCC2_2</text>
<text x="94.7" y="153.3">GND/NC_6</text>
<text x="100.5" y="150.7">BIAS</text>
<text x="131.7" y="151.1" transform="rotate(-90 131.7 151.1)">LQG15WH3N0B02D</text>
<text x="171" y="152" transform="rotate(-90 171 152)">GRM033R71C101JA01D</text>
<text x="70.4" y="158.3">RF_IN_2</text>
<text x="89.4" y="158.3">RF_OUT/VCC2_1</text>
<text x="141.8" y="159.9" transform="rotate(-90 141.8 159.9)">L19</text>
<text x="50.4" y="162.7" transform="rotate(-90 50.4 162.7)">C46</text>
<text x="44" y="170.7" transform="rotate(-90 44 170.7)">L13</text>
<text x="83.4" y="172.2" transform="rotate(-90 83.4 172.2)">GND/NC_2</text>
<text x="86" y="172.2" transform="rotate(-90 86 172.2)">GND/NC_3</text>
<text x="88.5" y="172.2" transform="rotate(-90 88.5 172.2)">GND/NC_4</text>
<text x="91" y="172.2" transform="rotate(-90 91 172.2)">GND/NC_5</text>
<text x="117.3" y="168.5">GND</text>
<text x="139.3" y="174" transform="rotate(-90 139.3 174)">LQG15WH3N0B02D</text>
<text x="160.9" y="172.1" transform="rotate(-90 160.9 172.1)">C54</text>
<text x="173.6" y="172.1" transform="rotate(-90 173.6 172.1)">C58</text>
<text x="41.5" y="176.2" transform="rotate(-90 41.5 176.2)">B82496C3829J</text>
<text x="47.9" y="178.4" transform="rotate(-90 47.9 178.4)">C0603C200K8HACTU</text>
<text x="56.4" y="174.9">GND</text>
<text x="78.3" y="179.8" transform="rotate(-90 78.3 179.8)">GND</text>
<text x="158.3" y="181.2" transform="rotate(-90 158.3 181.2)">GRT0335C1ER22WA02D</text>
<text x="171" y="181.6" transform="rotate(-90 171 181.6)">GRM0335C1H4R3WA01D</text>
<text x="34.8" y="188.8">GND</text>
<text x="156.7" y="195.2">GND</text>
</g>
<g font-size="1.8" fill="#840084">
<text x="82.1" y="37.7" transform="rotate(-90 82.1 37.7)">6.8k</text>
<text x="55.5" y="49.1" transform="rotate(-90 55.5 49.1)">3.3k</text>
<text x="82.1" y="119" transform="rotate(-90 82.1 119)">6.8k</text>
<text x="55.5" y="130.4" transform="rotate(-90 55.5 130.4)">3.3k</text>
</g>
<g font-size="1.8" fill="#009600">
<text x="112.6" y="54.5" transform="rotate(-90 112.6 54.5)">EMK063AC6104KP-F</text>
<text x="112.6" y="135.8" transform="rotate(-90 112.6 135.8)">EMK063AC6104KP-F</text>
</g>
</svg>
